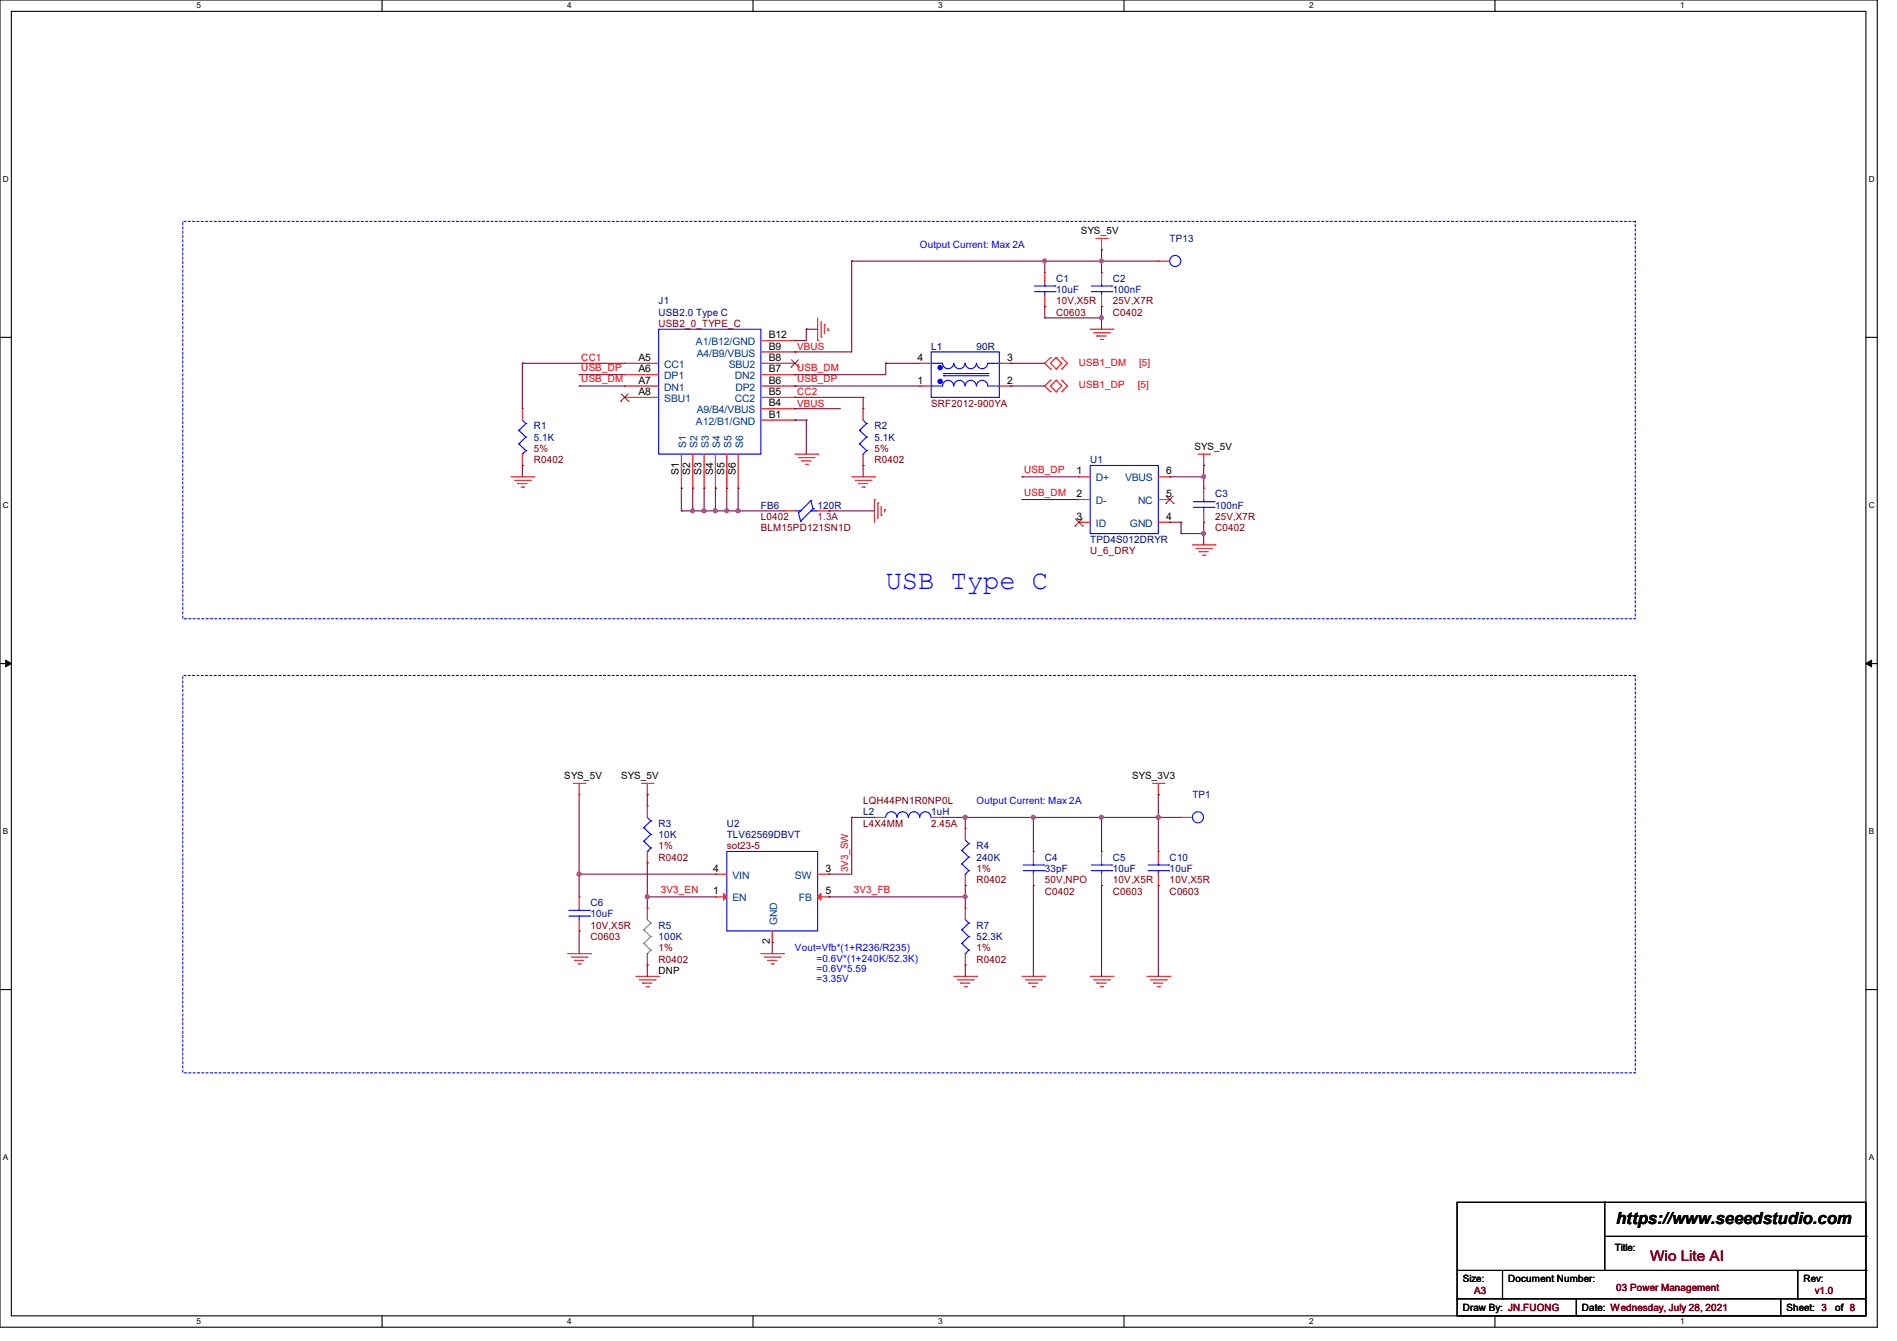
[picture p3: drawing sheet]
<svg xmlns="http://www.w3.org/2000/svg" width="297mm" height="210mm" viewBox="0 0 297 210" stroke-linecap="round" stroke-linejoin="round" font-family="sans-serif">
<path d="M0 0h293.9v207.9h-293.9zM1.8 1.8h290.3v204.3h-290.3z" fill="none" stroke="#000" stroke-width=".17"/>
<g fill="#fff">
<path d="M30.8 .2h.7v1.4h-.7z"/>
<path d="M30.8 206.2h.7v1.4h-.7z"/>
</g>
<path d="M59.8 0v1.8M59.8 206.1v1.8" fill="none" stroke="#000" stroke-width=".17"/>
<g fill="#fff">
<path d="M88.8 .2h.7v1.4h-.7z"/>
<path d="M88.8 206.2h.7v1.4h-.7z"/>
</g>
<path d="M117.9 0v1.8M117.9 206.1v1.8" fill="none" stroke="#000" stroke-width=".17"/>
<g fill="#fff">
<path d="M146.9 .2h.7v1.4h-.7z"/>
<path d="M146.9 206.2h.7v1.4h-.7z"/>
</g>
<path d="M176 0v1.8M176 206.1v1.8" fill="none" stroke="#000" stroke-width=".17"/>
<g fill="#fff">
<path d="M205 .2h.7v1.4h-.7z"/>
<path d="M205 206.2h.7v1.4h-.7z"/>
</g>
<path d="M234.1 0v1.8M234.1 206.1v1.8" fill="none" stroke="#000" stroke-width=".17"/>
<g fill="#fff">
<path d="M263.1 .2h.6v1.4h-.6z"/>
<path d="M263.1 206.2h.6v1.4h-.6z"/>
<path d="M.5 27.3h.9v1.4h-.9z"/>
<path d="M292.6 27.3h.9v1.4h-.9z"/>
<path d="M.5 78.4h.9v1.4h-.9z"/>
<path d="M292.6 78.4h.9v1.4h-.9z"/>
</g>
<path d="M0 52.8h1.8M292.1 52.8h1.8" fill="none" stroke="#000" stroke-width=".17"/>
<g fill="#fff">
<path d="M.5 129.5h.8v1.4h-.8z"/>
<path d="M292.6 129.5h.8v1.4h-.8z"/>
</g>
<path d="M0 103.9h1.8M292.1 103.9h1.8" fill="none" stroke="#000" stroke-width=".17"/>
<path d="M.9 103.4l.9 .5-.9 .5zM292.1 103.9l.9-.5v1z" fill="#000" stroke="#000" stroke-width=".16"/>
<g fill="#fff">
<path d="M.5 180.5h.8v1.4h-.8z"/>
<path d="M292.6 180.5h.8v1.4h-.8z"/>
</g>
<g fill="none" stroke="#000" stroke-width=".17">
<path d="M0 155h1.8M292.1 155h1.8M228.1 188.3h64v17.8h-64zM228.1 199h64M235.2 199v4.4M251.2 188.3h.1M251.2 188.3v10.7M251.2 193.6h40.9M281.5 199v4.4M292.1 199h.1M292.1 193.6h.1M228.1 203.4h.1"/>
<path d="M228.1 203.4h64M235.2 203.4h.1M246.8 206.1h.1M246.8 203.4v2.7M278.8 206.1h.1M278.8 203.4v2.7M281.5 203.4h.1"/>
</g>
<path d="M28.6 34.7h227.4v62.2h-227.4zM28.6 105.8h227.4v62.2h-227.4z" fill="none" stroke="#00f" stroke-width=".17" stroke-dasharray=".3 .3"/>
<g fill="none" stroke="#f00" stroke-width=".17">
<path d="M171.6 37.3h1.8M172.5 39.1h.1M172.5 37.3v1.8M173.4 37.3h.1M97.8 56.9h.1M97.8 58.7h.1M97.8 56.9h5.3M97.8 58.7h5.3M119.1 56.9h5.4M119.1 58.7h5.4M119.1 53.3h5.4M119.1 55.1h5.4"/>
<path d="M124.5 53.3h.1M124.5 58.7h.1M124.5 56.9h.1M124.5 55.1h.1M128 53.3h.1M128 49.8v3.5M128.6 52.8h.1M128.6 50.3v2.5M129.1 50.8h.1M129.1 50.8v1.5M129.6 51.7h.1M129.6 51.4v.3"/>
<path d="M144 56.9h.1M144 56.9h1.8M156.5 56.9h1.7M158.2 56.9h.1M163.6 42.7h.1M163.6 48h.1M163.6 42.7v1.7M163.6 46.2v1.8M164.5 57.8h.1M164.5 56h.1M164.5 59.6h.1M164.5 59.6l-.9 .9 .9 .8"/>
<path d="M164.5 56l-.9 .9 .9 .9M165.4 56h.1M165.4 57.8h.1M165.4 59.6h.1M165.4 56l.8 .9-.8 .9M165.4 56l-.9 .9 .9 .9M165.4 59.6l.8 .9-.8 .8M165.4 59.6l-.9 .9 .9 .8M166.2 57.8h.1M166.2 56h.1M166.2 59.6h.1M166.2 56l.9 .9-.9 .9"/>
<path d="M166.2 59.6l.9 .9-.9 .8M170.7 51.6h3.5M171.2 52.1h2.5M171.7 52.6h.1M171.7 52.6h1.5M172.3 53.2h.3M172.5 42.7h.1M172.5 48h.1M172.5 42.7v1.7M172.5 46.2v1.8M172.6 53.2h.1M173.7 52.1h.1"/>
<path d="M174.2 51.6h.1M181.4 40.9h.1M181.4 40.9h1.7M80 74.7h3.6M80.6 75.2h2.4M81.1 75.7h.1M81.1 75.7h1.4M81.6 76.3h.4M81.8 64h.1M81.8 72.9h.1M81.8 64v1.8M81.8 71.1v1.8"/>
<path d="M82 76.3h.1M83 75.2h.1M83.6 74.7h.1M97.8 60.5h.1M97.8 62.2h.1M97.8 60.5h5.3M97.8 62.2h5.3M106.7 76.5h.1M106.7 71.1v5.4M108.5 76.5h.1M108.5 71.1v5.4M110.2 76.5h.1"/>
<path d="M110.2 71.1v5.4M112 76.5h.1M112 71.1v5.4M113.8 76.5h.1M113.8 71.1v5.4M115.6 76.5h.1M115.6 71.1v5.4M119.1 60.5h5.4M119.1 62.2h5.4M119.1 65.8h5.4M119.1 64h5.4M124.5 65.8h.1"/>
<path d="M124.5 64h.1M124.5 62.2h.1M124.5 60.5h.1M124.5 71.1h3.5M125 71.7h2.5M125.5 72.2h.1M125.5 72.2h1.5M126.1 72.7h.3M126.4 72.7h.1M127.5 71.7h.1M128 71.1h.1M133.3 74.7h3.6"/>
<path d="M133.9 75.2h2.5M134.4 75.7h.1M134.4 75.7h1.4M135 76.3h.3M135.1 64h.1M135.1 72.9h.1M135.1 64v1.8M135.1 71.1v1.8M135.3 76.3h.1M136.4 75.2h.1M136.9 78.2h.1M136.9 74.7h.1"/>
<path d="M136.9 78.2v3.6M137.5 78.8h.1M137.5 78.8v2.4M138 79.3v1.4M138.5 79.8h.1M138.5 79.8v.4M144 60.5h.1M144 60.5h1.8M156.5 60.5h1.7M158.2 60.5h.1M164.5 61.3h.1M165.4 61.3h.1"/>
<path d="M166.2 61.3h.1M168.9 74.7h.1M168.9 78.2h.1M168.9 74.7h1.8M168.9 78.2h1.8M181.4 74.7h1.7M181.4 78.2h1.7M183.1 74.7h.1M183.1 78.2h.1M187.6 71.1h1.8M188.5 72.9h.1M188.5 76.5h.1"/>
<path d="M188.5 71.1v1.8M188.5 76.5v1.7M189.4 71.1h.1M122.7 80h.1M122.7 80h1.8M128 80h1.8M129.8 80h.1M138 80.7h.1M168.9 81.8h.1M168.9 81.8h1.8M181.4 81.8h1.7M183.1 81.8h.1"/>
<path d="M186.7 85.3h3.5M187.2 85.9h2.5M187.7 86.4h.1M187.7 86.4h1.5M188.3 87h.3M188.5 81.8h.1M188.5 80v1.8M188.6 87h.1M189.7 85.9h.1M190.2 85.3h.1M89.8 122.7h1.8M90.7 124.5h.1"/>
<path d="M90.7 122.7v1.8M91.6 122.7h.1M100.5 122.7h1.7M101.3 124.5h.1M101.3 126.2h.1M101.3 135.1h.1M101.3 122.7v1.8M101.3 126.2v1.8M101.3 133.3v1.8M102.2 122.7h.1M112 136.9h.1M112 136.9h1.8"/>
<path d="M128 136.9h1.8M129.8 136.9h.1M136.9 128h.1M136.9 128h1.8M145.8 128h1.8M147.6 128h.1M151.1 129.8h.1M151.1 138.7h.1M151.1 129.8v1.8M151.1 136.9v1.8M161.8 133.3h.1M161.8 138.7h.1"/>
<path d="M161.8 133.3v1.8M161.8 136.9v1.8M172.5 133.3h.1M172.5 138.7h.1M172.5 133.3v1.8M172.5 136.9v1.8M180.5 122.7h1.7M181.4 124.5h.1M181.4 133.3h.1M181.4 138.7h.1M181.4 122.7v1.8M181.4 133.3v1.8"/>
<path d="M181.4 136.9v1.8M182.2 122.7h.1M184.9 128h.1M184.9 128h1.8M88.9 149.4h3.6M89.5 149.9h2.4M90 150.4h.1M90 150.4h1.4M90.5 151h.3M90.7 140.5h.1M90.7 145.8h.1M90.7 140.5v1.7"/>
<path d="M90.7 144v1.8M90.8 151h.1M91.9 149.9h.1M92.5 149.4h.1M99.6 152.9h3.5M100.1 153.5h2.5M100.6 154h.1M100.6 154h1.5M101.2 154.5h.3M101.3 142.2h.1M101.3 151.1h.1M101.3 142.2v1.8"/>
<path d="M101.3 149.4v1.7M101.5 154.5h.1M102.6 153.5h.1M103.1 152.9h.1M112 140.5h.1M112 140.5h1.8M119.1 149.4h3.6M119.7 149.9h2.4M120.2 150.4h.1M120.2 150.4h1.4M120.7 151h.4M120.9 147.6h.1"/>
<path d="M120.9 145.8v1.8M121.1 151h.1M122.1 149.9h.1M122.7 149.4h.1M128 140.5h1.8M129.8 140.5h.1M149.4 152.9h3.5M149.9 153.5h2.5M150.4 154h.1M150.4 154h1.4M151 154.5h.3M151.1 142.2h.1"/>
<path d="M151.1 151.1h.1M151.1 142.2v1.8M151.1 149.4v1.7M151.3 154.5h.1M152.4 153.5h.1M152.9 152.9h.1M160 152.9h3.6M160.6 153.5h2.4M161.1 154h.1M161.1 154h1.4M161.6 154.5h.4M162 154.5h.1"/>
<path d="M163 153.5h.1M163.6 152.9h.1M170.7 152.9h3.5M171.2 153.5h2.5M171.7 154h.1M171.7 154h1.5M172.3 154.5h.3M172.6 154.5h.1M173.7 153.5h.1M174.2 152.9h.1M179.6 152.9h3.5M180.1 153.5h2.5"/>
<path d="M180.6 154h.1M180.6 154h1.5M181.2 154.5h.3M181.5 154.5h.1M182.6 153.5h.1M183.1 152.9h.1"/>
</g>
<g fill="none" stroke="#00f" stroke-width=".17">
<path d="M103.1 51.6h16v19.5h-16zM145.8 55.1h10.7v7.1h-10.7zM145.8 56.9h1.8a.87 .87 0 0 0 .8 .8 .87 .87 0 0 0 .9-.8M145.8 56.9h.1M147.7 58.8h.1M147.7 58.5h.1M147.7 58.8h7.2M147.7 58.5h7.2M149.4 56.9a.87 .87 0 0 0 .8 .8 .87 .87 0 0 0 .9-.8M151.1 56.9a.87 .87 0 0 0 .9 .8 .87 .87 0 0 0 .9-.8M152.9 56.9a.87 .87 0 0 0 .9 .8 .87 .87 0 0 0 .8-.8M154.7 56.9h1.8"/>
<path d="M156.5 56.9h.1M162 44.8h3.2M162 45.7h3.2M163.6 45.7h.1M163.6 44.8h.1M163.6 44.4v.4M163.6 45.7v.5M165.2 44.8h.1M165.2 45.7h.1M170.9 44.8h3.2M170.9 45.7h3.2M172.5 45.7h.1"/>
<path d="M172.5 44.8h.1M172.5 44.4v.4M172.5 45.7v.5M174.1 44.8h.1M174.1 45.7h.1M81.2 67.4h.1M81.2 69.5h.1M81.2 67.4l1.1 1.1M81.2 69.5l1.1 1.1M81.8 71.1h.1M81.8 65.8l.5 .5M82.3 66.3h.1"/>
<path d="M82.3 68.5h.1M82.3 70.6h.1M82.3 66.3l-1.1 1.1M82.3 68.5l-1.1 1M82.3 70.6l-.5 .5M127 78.4h.1M127 78.4l-2 1.9 .3 1.3M127 78.4l.3 1.3M127.3 79.7h.1M127.3 79.7l-2 1.9M134.6 67.4h.1M134.6 69.5h.1"/>
<path d="M134.6 67.4l1.1 1.1M134.6 69.5l1.1 1.1M135.1 71.1h.1M135.1 65.8l.6 .5M135.7 66.3h.1M135.7 68.5h.1M135.7 70.6h.1M135.7 66.3l-1.1 1.1M135.7 68.5l-1.1 1M135.7 70.6l-.6 .5M145.8 60.5h.1M149.3 60.5a.87 .87 0 0 0-.9-.9 .87 .87 0 0 0-.8 .9h-1.8"/>
<path d="M149.4 60.5a.87 .87 0 0 1 .8-.9 .87 .87 0 0 1 .9 .9M151.1 60.5a.87 .87 0 0 1 .9-.9 .87 .87 0 0 1 .9 .9M152.9 60.5a.87 .87 0 0 1 .9-.9 .87 .87 0 0 1 .8 .9M154.7 60.5h1.8M156.5 60.5h.1M170.7 72.9h10.7v10.7h-10.7zM186.9 78.6h3.2M186.9 79.5h3.2M188.5 79.5h.1M188.5 78.6h.1M188.5 78.2v.4M188.5 79.5v.5"/>
<path d="M190.1 78.6h.1M190.1 79.5h.1M124.5 80h.8M125.3 81.6h.1M125.3 80h.1M127 80h.1M127 80h1M100.8 129.6h.1M100.8 131.7h.1M100.8 129.6l1.1 1.1M100.8 131.7l1.1 1.1M101.3 133.3h.1"/>
<path d="M101.3 128l.6 .6M101.9 128.6h.1M101.9 130.7h.1M101.9 132.8h.1M101.9 128.6l-1.1 1M101.9 130.7l-1.1 1M101.9 132.8l-.6 .5M113.8 133.3h14.2v12.5h-14.2zM140.4 128a.87 .87 0 0 0-.8-.9 .87 .87 0 0 0-.9 .9M142.2 128a.87 .87 0 0 0-.9-.9 .87 .87 0 0 0-.8 .9M144 128a.87 .87 0 0 0-.9-.9 .87 .87 0 0 0-.9 .9M145.8 128a.87 .87 0 0 0-.9-.9 .87 .87 0 0 0-.9 .9"/>
<path d="M150.6 133.2h.1M150.6 135.3h.1M150.6 133.2l1.1 1M150.6 135.3l1.1 1.1M151.1 136.9h.1M151.1 131.6l.6 .5M151.7 132.1h.1M151.7 134.2h.1M151.7 136.4h.1M151.7 132.1l-1.1 1.1M151.7 134.2l-1.1 1.1M151.7 136.4l-.6 .5"/>
<path d="M160.2 135.5h3.2M160.2 136.4h3.2M161.8 136.4h.1M161.8 135.5h.1M161.8 135.1v.4M161.8 136.4v.5M163.4 135.5h.1M163.4 136.4h.1M170.9 135.5h3.2M170.9 136.4h3.2M172.5 136.4h.1M172.5 135.5h.1"/>
<path d="M172.5 135.1v.4M172.5 136.4v.5M174.1 135.5h.1M174.1 136.4h.1M179.7 135.5h3.3M179.7 136.4h3.3M181.4 136.4h.1M181.4 135.5h.1M181.4 135.1v.4M181.4 136.4v.5M183 135.5h.1M183 136.4h.1"/>
<path d="M89.1 142.6h3.2M89.1 143.5h3.2M90.7 143.5h.1M90.7 142.6h.1M90.7 142.2v.4M90.7 143.5v.5M92.3 142.6h.1M92.3 143.5h.1M150.6 145.6h.1M150.6 147.7h.1M150.6 145.6l1.1 1.1M150.6 147.7l1.1 1.1"/>
<path d="M151.1 149.4h.1M151.1 144l.6 .6M151.7 144.6h.1M151.7 146.7h.1M151.7 148.8h.1M151.7 144.6l-1.1 1M151.7 146.7l-1.1 1M151.7 148.8l-.6 .6"/>
<circle cx="184" cy="40.9" r=".87"/>
<circle cx="187.6" cy="128" r=".87"/>
</g>
<path d="M100.8 145.6h.1M100.8 147.7h.1M100.8 145.6l1.1 1.1M100.8 147.7l1.1 1.1M101.3 149.4h.1M101.3 144l.6 .6M101.9 144.6h.1M101.9 146.7h.1M101.9 148.8h.1M101.9 144.6l-1.1 1M101.9 146.7l-1.1 1M101.9 148.8l-.6 .6" fill="none" stroke="#808080" stroke-width=".17"/>
<g fill="#00f" stroke="#00f" stroke-width=".17">
<circle cx="147.2" cy="59.7" r=".34"/>
<circle cx="147.2" cy="57.6" r=".34"/>
</g>
<g fill="none" stroke="#804000" stroke-width=".16">
<path d="M123.9 57.5h.1M123.9 56.3l1.2 1.2M125 56.3l-1.1 1.2M125.1 57.5h.1M97.2 62.8h.1M97.2 61.7l1.2 1.1M98.3 61.7l-1.1 1.1M98.4 62.8h.1M182.5 78.8h.1M182.6 77.7l1.1 1.1M183.7 77.7l-1.2 1.1M183.7 78.8h.1"/>
<path d="M168.3 82.4h.1M168.4 81.2l1.1 1.2M169.5 81.2l-1.2 1.2M169.5 82.4h.1"/>
</g>
<g fill="#f00" stroke="#f00" stroke-width=".17">
<path d="M113.3 140l.5 .5-.5 .5z"/>
<path d="M128 140.5l.5-.5v1z"/>
</g>
<g fill="none" stroke="#800040" stroke-width=".17">
<path d="M172.5 39.1h.1M172.5 39.1v3.6M81.8 56.9h.1M81.8 56.9h16M81.8 56.9v7.1M90.7 58.7h.1M90.7 58.7h7.1M124.5 58.7h.1M124.5 55.1h.1M124.5 53.3h.1M126.2 51.6h.1M126.2 51.6v1.7h-1.7"/>
<path d="M126.2 51.6h1.8M133.3 40.9h.1M133.3 40.9h48.1M133.3 40.9v14.2h-8.8M138.7 56.9h.1M138.7 56.9h5.3M138.7 56.9v1.8h-14.2M158.2 56.9h.1M158.2 56.9h5.4M163.6 40.9h.1M163.6 48h.1M163.6 49.8h.1"/>
<path d="M163.6 40.9v1.8M163.6 48v1.8M163.6 49.8h8.9M172.5 40.9h.1M172.5 48h.1M172.5 49.8h.1M172.5 48v3.6M81.8 72.9h.1M81.8 72.9v1.8M90.7 60.5h.1M90.7 60.5h7.1M106.7 76.5h.1"/>
<path d="M106.7 76.5v3.5M108.5 76.5h.1M108.5 76.5v3.5M110.2 76.5h.1M110.2 76.5v3.5M112 76.5h.1M112 76.5v3.5M113.8 76.5h.1M113.8 76.5v3.5M115.6 76.5h.1M115.6 76.5v3.5M124.5 60.5h.1"/>
<path d="M124.5 62.2h.1M124.5 64h.1M124.5 65.8h.1M124.5 60.5h19.5M124.5 62.2h10.6M124.5 64h7.1M124.5 65.8h1.7M126.2 65.8h.1M126.2 65.8v5.3M135.1 62.2h.1M135.1 72.9h.1M135.1 62.2v1.8"/>
<path d="M135.1 72.9v1.8M158.2 60.5h.1M158.2 60.5h5.4M160 74.7h.1M160 78.2h.1M160 74.7h8.9M160 78.2h8.9M183.1 74.7h.1M183.1 74.7h5.4M188.5 72.9h.1M188.5 74.7h.1M188.5 72.9v3.6"/>
<path d="M106.7 80h.1M106.7 80h16M108.5 80h.1M110.2 80h.1M112 80h.1M113.8 80h.1M115.6 80h.1M129.8 80h.1M129.8 80h7.1M183.1 81.8h.1M183.1 81.8h1.8M184.9 81.8h.1"/>
<path d="M184.9 83.6h.1M184.9 81.8v1.8M184.9 83.6h3.6M188.5 81.8h.1M188.5 83.6h.1M188.5 81.8v3.5M90.7 136.9h.1M90.7 124.5v16M90.7 136.9h21.3M101.3 124.5h.1M101.3 135.1h.1M101.3 124.5v1.7"/>
<path d="M101.3 135.1v7.1M129.8 136.9h.1M133.3 128h.1M133.3 128v8.9h-3.5M133.3 128h3.6M147.6 128h.1M147.6 128h37.3M151.1 128h.1M151.1 138.7h.1M151.1 128v1.8M151.1 138.7v3.5M161.8 128h.1"/>
<path d="M161.8 138.7h.1M161.8 128v5.3M161.8 138.7v14.2M172.5 128h.1M172.5 138.7h.1M172.5 128v5.3M172.5 138.7v14.2M181.4 124.5h.1M181.4 128h.1M181.4 138.7h.1M181.4 124.5v8.8M181.4 138.7v14.2"/>
<path d="M90.7 145.8h.1M90.7 145.8v3.6M101.3 140.5h.1M101.3 151.1h.1M101.3 151.1v1.8M101.3 140.5h10.7M120.9 147.6h.1M120.9 147.6v1.8M129.8 140.5h.1M129.8 140.5h21.3M151.1 140.5h.1M151.1 151.1h.1"/>
<path d="M151.1 151.1v1.8"/>
</g>
<g fill="#f0f" stroke="#f0f" stroke-width=".17">
<circle cx="163.6" cy="40.9" r=".32"/>
<circle cx="172.4" cy="40.9" r=".32"/>
<circle cx="172.4" cy="49.8" r=".32"/>
<circle cx="188.4" cy="74.7" r=".32"/>
<circle cx="108.4" cy="80" r=".32"/>
<circle cx="110.2" cy="80" r=".32"/>
<circle cx="112" cy="80" r=".32"/>
<circle cx="113.8" cy="80" r=".32"/>
<circle cx="115.5" cy="80" r=".32"/>
<circle cx="188.4" cy="83.5" r=".32"/>
<circle cx="90.7" cy="136.9" r=".32"/>
<circle cx="151.1" cy="128" r=".32"/>
<circle cx="161.8" cy="128" r=".32"/>
<circle cx="172.4" cy="128" r=".32"/>
<circle cx="101.3" cy="140.4" r=".32"/>
<circle cx="151.1" cy="140.4" r=".32"/>
<circle cx="181.3" cy="128" r=".32"/>
</g>
<text font-size="4.2" fill="#00f" x="138.7" y="92.3">USB Type C</text>
<text font-size="2.6" x="253" y="191.8">https://www.seeedstudio.com</text>
<text font-size="2.3" fill="#800000" x="258.4" y="197.5">Wio Lite AI</text>
<g font-size="1.6" fill="#00f">
<text x="144" y="38.8">Output Current: Max 2A</text>
<text x="152.9" y="125.9">Output Current: Max 2A</text>
<text x="124.5" y="149">Vout=Vfb*(1+R236/R235)</text>
<text x="127.9" y="150.6">=0.6V*(1+240K/52.3K)</text>
<text x="127.9" y="152.2">=0.6V*5.59</text>
<text x="127.9" y="153.8">=3.35V</text>
</g>
<g font-size="1.6">
<text x="169.2" y="36.7">SYS_5V</text>
<text x="120.4" y="53">B12</text>
<text x="99.9" y="56.5">A5</text>
<text x="99.9" y="58.3">A6</text>
<text x="120.4" y="58.3">B7</text>
<text x="120.4" y="56.5">B8</text>
<text x="120.4" y="54.7">B9</text>
<text x="143.7" y="56.5">4</text>
<text x="157.7" y="56.5">3</text>
<text x="99.9" y="60.1">A7</text>
<text x="99.9" y="61.8">A8</text>
<text x="120.4" y="65.4">B1</text>
<text x="120.4" y="63.6">B4</text>
<text x="120.4" y="61.8">B5</text>
<text x="120.4" y="60.1">B6</text>
<text x="143.7" y="60.1">1</text>
<text x="157.7" y="60.1">2</text>
<text x="187" y="70.4">SYS_5V</text>
<text x="106.3" y="74.3" transform="rotate(-90 106.3 74.3)">S1</text>
<text x="108.1" y="74.3" transform="rotate(-90 108.1 74.3)">S2</text>
<text x="109.9" y="74.3" transform="rotate(-90 109.9 74.3)">S3</text>
<text x="111.6" y="74.3" transform="rotate(-90 111.6 74.3)">S4</text>
<text x="113.4" y="74.3" transform="rotate(-90 113.4 74.3)">S5</text>
<text x="115.2" y="74.3" transform="rotate(-90 115.2 74.3)">S6</text>
<text x="168.6" y="74.3">1</text>
<text x="168.6" y="77.9">2</text>
<text x="182.6" y="74.3">6</text>
<text x="182.6" y="77.9">5</text>
<text x="168.6" y="81.4">3</text>
<text x="182.6" y="81.4">4</text>
<text x="88.3" y="122">SYS_5V</text>
<text x="97.2" y="122">SYS_5V</text>
<text x="177.2" y="122">SYS_3V3</text>
<text x="111.7" y="136.5">4</text>
<text x="129.2" y="136.5">3</text>
<text x="111.7" y="140.1">1</text>
<text x="129.2" y="140.1">5</text>
<text x="120.5" y="147.9" transform="rotate(-90 120.5 147.9)">2</text>
<text x="103.1" y="152.6">DNP</text>
<text x="252.8" y="196">Title:</text>
<text x="229" y="200.7">Size:</text>
<text x="236.1" y="200.7">Document Number:</text>
<text x="282.4" y="200.7">Rev:</text>
<text x="229" y="205.4">Draw By: JN.FUONG</text>
<text x="247.7" y="205.4">Date: Wednesday, July 28, 2021</text>
<text x="279.7" y="205.4">Sheet: 3</text>
<text x="287.3" y="205.4">of 8</text>
</g>
<g font-size="1.6" fill="#000080">
<text x="183.1" y="37.9">TP13</text>
<text x="103.1" y="47.7">J1</text>
<text x="165.4" y="44.1">C1</text>
<text x="165.4" y="45.9">10uF</text>
<text x="174.2" y="44.1">C2</text>
<text x="174.2" y="45.9">100nF</text>
<text x="103.1" y="49.4">USB2.0 Type C</text>
<text x="145.8" y="54.8">L1</text>
<text x="152.9" y="54.8">90R</text>
<text x="83.6" y="67.2">R1</text>
<text x="83.6" y="69">5.1K</text>
<text x="136.9" y="67.2">R2</text>
<text x="136.9" y="69">5.1K</text>
<text x="170.7" y="72.6">U1</text>
<text x="190.2" y="77.9">C3</text>
<text x="119.1" y="79.7">FB6</text>
<text x="128" y="79.7">120R</text>
<text x="190.2" y="79.7">100nF</text>
<text x="170.7" y="85">TPD4S012DRYR</text>
<text x="186.7" y="125">TP1</text>
<text x="103.1" y="129.5">R3</text>
<text x="103.1" y="131.2">10K</text>
<text x="113.8" y="131.2">TLV62569DBVT</text>
<text x="113.8" y="129.5">U2</text>
<text x="135.1" y="127.7">L2</text>
<text x="145.8" y="127.7">1uH</text>
<text x="152.9" y="133">R4</text>
<text x="152.9" y="134.8">240K</text>
<text x="163.6" y="134.8">C4</text>
<text x="163.6" y="136.6">33pF</text>
<text x="174.2" y="134.8">C5</text>
<text x="174.2" y="136.6">10uF</text>
<text x="183.1" y="134.8">C10</text>
<text x="183.1" y="136.6">10uF</text>
<text x="92.5" y="141.9">C6</text>
<text x="92.5" y="143.7">10uF</text>
<text x="103.1" y="145.5">R5</text>
<text x="103.1" y="147.2">100K</text>
<text x="152.9" y="145.5">R7</text>
<text x="152.9" y="147.2">52.3K</text>
</g>
<g font-size="1.6" fill="#800000">
<text x="165.4" y="47.7">10V,X5R</text>
<text x="174.2" y="47.7">25V,X7R</text>
<text x="103.1" y="51.2">USB2_0_TYPE_C</text>
<text x="165.4" y="49.4">C0603</text>
<text x="174.2" y="49.4">C0402</text>
<text x="145.8" y="63.7">SRF2012-900YA</text>
<text x="83.6" y="70.8">5%</text>
<text x="136.9" y="70.8">5%</text>
<text x="83.6" y="72.6">R0402</text>
<text x="136.9" y="72.6">R0402</text>
<text x="119.1" y="81.4">L0402</text>
<text x="119.1" y="83.2">BLM15PD121SN1D</text>
<text x="190.2" y="83.2">C0402</text>
<text x="190.2" y="81.4">25V,X7R</text>
<text x="170.7" y="86.8">U_6_DRY</text>
<text x="135.1" y="125.9">LQH44PN1R0NP0L</text>
<text x="135.1" y="129.5">L4X4MM</text>
<text x="145.8" y="129.5">2.45A</text>
<text x="103.1" y="133">1%</text>
<text x="103.1" y="134.8">R0402</text>
<text x="113.8" y="133">sot23-5</text>
<text x="152.9" y="136.6">1%</text>
<text x="152.9" y="138.3">R0402</text>
<text x="163.6" y="140.1">C0402</text>
<text x="163.6" y="138.3">50V,NPO</text>
<text x="174.2" y="140.1">C0603</text>
<text x="174.2" y="138.3">10V,X5R</text>
<text x="183.1" y="140.1">C0603</text>
<text x="183.1" y="138.3">10V,X5R</text>
<text x="92.5" y="147.2">C0603</text>
<text x="92.5" y="145.5">10V,X5R</text>
<text x="103.1" y="149">1%</text>
<text x="152.9" y="149">1%</text>
<text x="103.1" y="150.8">R0402</text>
<text x="152.9" y="150.8">R0402</text>
<text x="230.8" y="202.7">A3</text>
<text x="253" y="202.2">03 Power Management</text>
<text x="284.1" y="202.7">v1.0</text>
</g>
<g font-size="1.6" fill="#f00">
<text x="91" y="56.6">CC1</text>
<text x="91" y="58.1">USB_DP</text>
<text x="91" y="59.9">USB_DM</text>
<text x="124.8" y="58.1">USB_DM</text>
<text x="124.8" y="59.9">USB_DP</text>
<text x="124.8" y="54.8">VBUS</text>
<text x="168.9" y="57.3">USB1_DM</text>
<text x="178.3" y="57.3">[5]</text>
<text x="124.8" y="61.9">CC2</text>
<text x="124.8" y="63.7">VBUS</text>
<text x="168.9" y="60.8">USB1_DP</text>
<text x="178.1" y="60.8">[5]</text>
<text x="160.4" y="74.1">USB_DP</text>
<text x="160.4" y="77.7">USB_DM</text>
<text x="132.8" y="136.6" transform="rotate(-90 132.8 136.6)">3V3_SW</text>
<text x="103.5" y="139.9">3V3_EN</text>
<text x="133.7" y="139.9">3V3_FB</text>
</g>
<g font-size="1.6" fill="#004080">
<text x="104" y="57.6">CC1</text>
<text x="104" y="59.4">DP1</text>
<text x="109" y="54.1">A1/B12/GND</text>
<text x="109.1" y="55.8">A4/B9/VBUS</text>
<text x="114.1" y="57.6">SBU2</text>
<text x="115.1" y="59.4">DN2</text>
<text x="104" y="61.2">DN1</text>
<text x="104" y="63">SBU1</text>
<text x="109.1" y="64.7">A9/B4/VBUS</text>
<text x="115.1" y="63">CC2</text>
<text x="115.1" y="61.2">DP2</text>
<text x="107.4" y="70.2" transform="rotate(-90 107.4 70.2)">S1</text>
<text x="109" y="66.5">A12/B1/GND</text>
<text x="109.2" y="70.2" transform="rotate(-90 109.2 70.2)">S2</text>
<text x="111" y="70.2" transform="rotate(-90 111 70.2)">S3</text>
<text x="112.8" y="70.2" transform="rotate(-90 112.8 70.2)">S4</text>
<text x="114.6" y="70.2" transform="rotate(-90 114.6 70.2)">S5</text>
<text x="116.3" y="70.2" transform="rotate(-90 116.3 70.2)">S6</text>
<text x="171.6" y="75.4">D+</text>
<text x="176.1" y="75.4">VBUS</text>
<text x="171.6" y="79">D-</text>
<text x="171.6" y="82.5">ID</text>
<text x="176.9" y="82.5">GND</text>
<text x="178.2" y="79">NC</text>
<text x="114.7" y="137.6">VIN</text>
<text x="124.5" y="137.6">SW</text>
<text x="114.7" y="141.2">EN</text>
<text x="125.1" y="141.2">FB</text>
<text x="121.7" y="144.9" transform="rotate(-90 121.7 144.9)">GND</text>
</g>
<text font-size="1.6" fill="#800040" x="128" y="81.4">1.3A</text>
<g font-size="1.3">
<text x="30.8" y="1.3">5</text>
<text x="88.8" y="1.3">4</text>
<text x="146.9" y="1.3">3</text>
<text x="205" y="1.3">2</text>
<text x="263.1" y="1.3">1</text>
<text x=".5" y="28.4">D</text>
<text x="292.6" y="28.4">D</text>
<text x=".5" y="79.5">C</text>
<text x="292.6" y="79.5">C</text>
<text x=".5" y="130.6">B</text>
<text x="292.6" y="130.6">B</text>
<text x=".5" y="181.7">A</text>
<text x="292.6" y="181.7">A</text>
<text x="30.8" y="207.4">5</text>
<text x="88.8" y="207.4">4</text>
<text x="146.9" y="207.4">3</text>
<text x="205" y="207.4">2</text>
<text x="263.1" y="207.4">1</text>
</g>
</svg>
